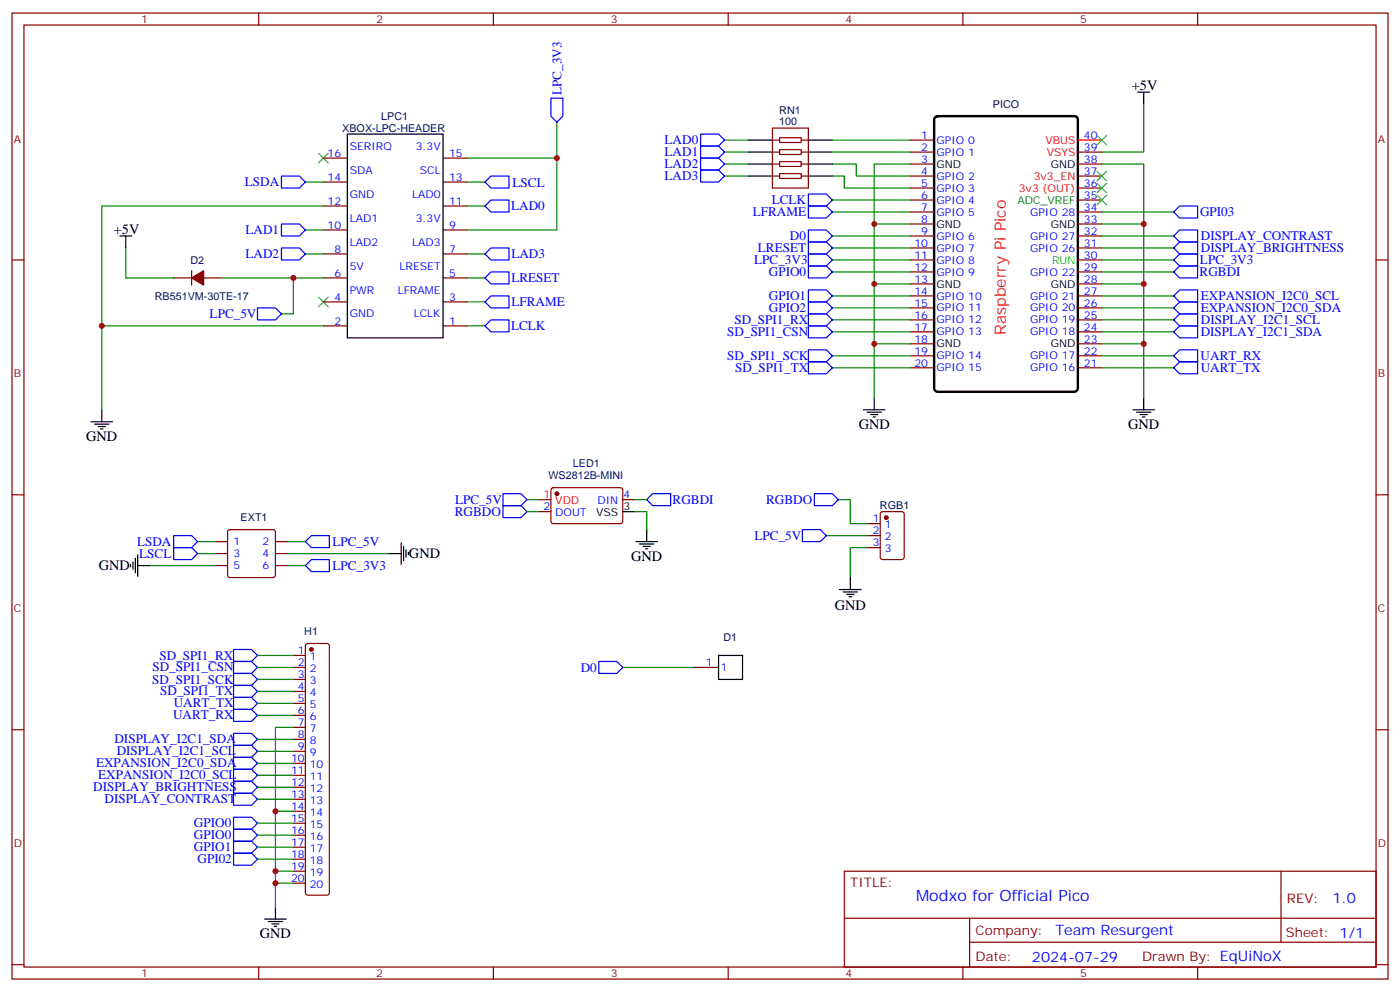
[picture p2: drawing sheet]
<svg xmlns="http://www.w3.org/2000/svg" width="412mm" height="292mm" viewBox="0 0 412 292" stroke-linecap="round" stroke-linejoin="round" font-family="sans-serif">
<g fill="none" stroke="#870000" stroke-width=".35">
<path d="M3.5 3.8h405.4v284.4h-405.4zM7.1 7.4h398.2v277.3h-398.2zM76.2 3.8v3.6M145.3 3.8v3.6M214.5 3.8v3.6M283.6 3.8v3.6M352.8 3.8v3.6M227.5 37.7h10.6v17.7h-10.6zM95.2 53.6h7.1M95.2 46.5h7.1M130.5 53.6h7.1M130.5 46.5h7.1"/>
<path d="M227.5 41.2h2.2M227.5 44.8h2.2M227.5 48.3h2.2M227.5 51.8h2.2M229.7 40.5h6.3v1.4h-6.3zM229.7 44.1h6.3v1.4h-6.3zM229.7 47.6h6.3v1.4h-6.3zM229.7 51.1h6.3v1.4h-6.3zM236 41.2h2.1M236 44.8h2.1M236 48.3h2.1M236 51.8h2.1"/>
<path d="M268.1 41.2h7.1M268.1 44.8h7.1M268.1 48.3h7.1M268.1 51.8h7.1M268.1 55.4h7.1M268.1 58.9h7.1M317.5 44.8h7.1M317.5 48.3h7.1M317.5 51.8h7.1M317.5 55.4h7.1M317.5 58.9h7.1M3.5 76.5h3.6"/>
<path d="M56.4 79.7v4.2M95.2 74.8h7.1M95.2 67.7h7.1M95.2 60.6h7.1M130.5 74.8h7.1M130.5 67.7h7.1M130.5 60.6h7.1M268.1 76.5h7.1M268.1 62.4h7.1M268.1 65.9h7.1M268.1 69.5h7.1M268.1 73h7.1"/>
<path d="M317.5 76.5h7.1M317.5 62.4h7.1M317.5 65.9h7.1M317.5 69.5h7.1M317.5 73h7.1M405.3 76.5h3.6M51.2 81.8h5.2M60 81.8h5.3M95.2 81.8h7.1M95.2 95.9h7.1M95.2 88.9h7.1M130.5 81.8h7.1"/>
<path d="M130.5 95.9h7.1M130.5 88.9h7.1M268.1 80h7.1M268.1 83.6h7.1M268.1 87.1h7.1M268.1 90.6h7.1M268.1 94.2h7.1M268.1 97.7h7.1M317.5 80h7.1M317.5 83.6h7.1M317.5 87.1h7.1M317.5 90.6h7.1"/>
<path d="M317.5 94.2h7.1M317.5 97.7h7.1M268.1 101.2h7.1M268.1 104.7h7.1M268.1 108.3h7.1M317.5 101.2h7.1M317.5 104.7h7.1M317.5 108.3h7.1M3.5 145.7h3.6M63.5 159.4h3.5M67.3 156.1l.4-.2h12.7l.5 .2 .2 .5v12.7l-.2 .5-.5 .2h-12.7l-.5-.2-.2-.5v-12.7zM81.1 159.4h3.6"/>
<path d="M158.7 150.6h3.6M162.5 143.8l.5-.3 20 .1 .4 .7v9.4l-.7 .4h-20l-.4-.7v-9.1zM183.4 147.1h3.6M255.8 154.1h3.5M255.8 157.7h3.5M259.5 150.8l.5-.2h5.6l.7 .4v13l-.4 .7h-5.9l-.7-.5v-12.9zM405.3 145.7h3.6M63.5 162.9h3.5M63.5 166.5h3.5M81.1 162.9h3.6M81.1 166.5h3.6M255.8 161.2h3.5"/>
<path d="M86.4 196.5h3.6M86.4 192.9h3.6M86.4 200h3.6M90.2 189.6l.5-.2h5.6l.5 .2 .2 .5v72.7l-.2 .5-.5 .2h-5.6l-.5-.2-.2-.5v-72.7zM204.6 196.5h7.1M3.5 214.8h3.6M86.4 203.5h3.6M86.4 207h3.6M86.4 210.6h3.6M86.4 214.1h3.6M86.4 217.6h3.6M405.3 214.8h3.6"/>
<path d="M86.4 221.2h3.6M86.4 224.7h3.6M86.4 228.2h3.6M86.4 231.7h3.6M86.4 235.3h3.6M86.4 238.8h3.6M86.4 242.3h3.6M86.4 245.9h3.6M86.4 249.4h3.6M86.4 252.9h3.6M86.4 256.4h3.6M86.4 260h3.6"/>
<path d="M248.7 256.4h156.6v28.3h-156.6zM377.3 256.5v20.8M248.7 270.3h156.5M285.6 277.3h119.6M285.6 270.3v14.1M3.5 284h3.6M76.2 284.7v3.5M145.3 284.7v3.5M214.5 284.7v3.5M283.6 284.7v3.5M352.8 284.7v3.5M405.3 284h3.6"/>
</g>
<g fill="none" stroke="#008700" stroke-width=".35">
<path d="M164 35.9v10.6M336.9 30.7v14.1h-12.3M90 53.6h5.2M137.6 46.5h26.4v21.2h-26.4M137.6 53.6h5.3M213.4 51.8h7.1M213.4 48.3h7.1M213.4 44.8h7.1M213.4 41.2h7.1M245.2 51.8h3.5v3.6h19.4M245.2 48.3h7v3.5h15.9M245.2 44.8h22.9"/>
<path d="M245.2 41.2h22.9M245.2 58.9h22.9M268.1 48.3h-10.6v68.8M324.6 48.3h12.3v68.8M37 73v8.8h14.2M90 74.8h5.2M90 67.7h5.2M95.2 60.6h-65.2v35.3h65.2M137.6 74.8h5.3M137.6 60.6h5.3M245.2 62.4h22.9M245.2 73h22.9"/>
<path d="M245.2 69.5h22.9M245.2 76.5h22.9M257.5 65.9h10.6M324.6 62.4h21.1M324.6 73h21.1M324.6 65.9h12.3M324.6 69.5h21.1M324.6 76.5h21.1M30 95.9v24.7M65.3 81.8h29.9M86.4 81.8v10.6h-3.5M137.6 95.9h5.3"/>
<path d="M137.6 88.9h5.3M137.6 81.8h5.3M245.2 80h22.9M245.2 87.1h22.9M245.2 90.6h22.9M245.2 94.2h22.9M245.2 97.7h22.9M257.5 83.6h10.6M324.6 80h21.1M324.6 83.6h12.3M324.6 87.1h21.1M324.6 90.6h21.1"/>
<path d="M324.6 94.2h21.1M324.6 97.7h21.1M245.2 104.7h22.9M245.2 108.3h22.9M257.5 101.2h10.6M324.6 101.2h12.3M324.6 104.7h21.1M324.6 108.3h21.1M58.2 159.4h5.3M84.7 159.4h5.3M155.2 147.1h3.5M155.2 150.6h3.5"/>
<path d="M187 150.6h3.5v5.3M187 147.1h3.5M243.4 157.7h12.4M246.9 147.1h3.6v7h5.3M44.1 166.5h19.4M58.2 162.9h5.3M84.7 166.5h5.3M84.7 162.9h30M255.8 161.2h-5.3v8.8M75.8 196.5h10.6M75.8 192.9h10.6M75.8 200h10.6"/>
<path d="M183.4 196.5h21.2M75.8 203.5h10.6M75.8 207h10.6M75.8 210.6h10.6M75.8 217.6h10.6M86.4 214.1h-5.3v24.7M75.8 221.2h10.6M75.8 224.7h10.6M75.8 228.2h10.6M75.8 231.7h10.6M75.8 235.3h10.6M86.4 238.8h-5.3v21.2"/>
<path d="M75.8 245.9h10.6M75.8 242.3h10.6M75.8 249.4h10.6M75.8 252.9h10.6M81.1 256.4h5.3M86.4 260h-5.3v7"/>
</g>
<g fill="none" stroke="#00f" stroke-width=".35">
<path d="M162.3 28.9h3.5v5.3l-1.8 1.7-1.7-1.7zM206.4 39.5h5.3l1.7 1.7-1.7 1.8h-5.3zM82.9 51.8h5.3l1.8 1.8-1.8 1.8h-5.3zM142.9 53.6l1.7-1.8h5.3v3.6h-5.3zM206.4 50.1h5.3l1.7 1.7-1.7 1.8h-5.3zM206.4 46.5h5.3l1.7 1.8-1.7 1.8h-5.3zM206.4 43h5.3l1.7 1.8-1.7 1.7h-5.3zM238.1 57.1h5.3l1.8 1.8-1.8 1.7h-5.3zM82.9 73h5.3l1.8 1.8-1.8 1.7h-5.3zM82.9 65.9h5.3l1.8 1.8-1.8 1.8h-5.3zM142.9 74.8l1.7-1.8h5.3v3.5h-5.3zM142.9 60.6l1.7-1.7h5.3v3.5h-5.3z"/>
<path d="M238.1 74.8h5.3l1.8 1.7-1.8 1.8h-5.3zM238.1 67.7h5.3l1.8 1.8-1.8 1.7h-5.3zM238.1 71.2h5.3l1.8 1.8-1.8 1.8h-5.3zM238.1 60.6h5.3l1.8 1.8-1.8 1.8h-5.3zM238.1 78.3h5.3l1.8 1.7-1.8 1.8h-5.3zM345.7 73l1.8-1.8h5.3v3.6h-5.3zM345.7 69.5l1.8-1.8h5.3v3.5h-5.3zM345.7 62.4l1.8-1.8h5.3v3.6h-5.3zM345.7 76.5l1.8-1.7h5.3v3.5h-5.3zM75.8 90.6h5.3l1.8 1.8-1.8 1.8h-5.3zM142.9 95.9l1.7-1.7h5.3v3.5h-5.3zM142.9 88.9l1.7-1.8h5.3v3.5h-5.3z"/>
<path d="M144.6 80h5.3v3.6h-5.3l-1.7-1.8zM238.1 85.3h5.3l1.8 1.8-1.8 1.8h-5.3zM238.1 88.9h5.3l1.8 1.7-1.8 1.8h-5.3zM238.1 92.4h5.3l1.8 1.8-1.8 1.7h-5.3zM238.1 95.9h5.3l1.8 1.8-1.8 1.7h-5.3zM345.7 97.7l1.8-1.8h5.3v3.5h-5.3zM345.7 94.2l1.8-1.8h5.3v3.5h-5.3zM345.7 90.6l1.8-1.7h5.3v3.5h-5.3zM345.7 87.1l1.8-1.8h5.3v3.6h-5.3zM345.7 80l1.8-1.7h5.3v3.5h-5.3zM238.1 103h5.3l1.8 1.7-1.8 1.8h-5.3zM238.1 106.5h5.3l1.8 1.8-1.8 1.7h-5.3z"/>
<path d="M345.7 108.3l1.8-1.8h5.3v3.5h-5.3zM345.7 104.7l1.8-1.7h5.3v3.5h-5.3zM51.2 157.7h5.2l1.8 1.7-1.8 1.8h-5.2zM90 159.4l1.7-1.7h5.3v3.5h-5.3zM148.2 145.3h5.3l1.7 1.8-1.7 1.7h-5.3zM148.2 148.8h5.3l1.7 1.8-1.7 1.8h-5.3zM190.5 147.1l1.8-1.8h5.3v3.5h-5.3zM236.4 155.9h5.3l1.7 1.8-1.7 1.7h-5.3zM239.9 145.3h5.3l1.7 1.8-1.7 1.7h-5.3zM51.2 161.2h5.2l1.8 1.7-1.8 1.8h-5.2zM90 166.5l1.7-1.8h5.3v3.5h-5.3zM68.8 198.2h5.3l1.7 1.8-1.7 1.8h-5.3z"/>
<path d="M68.8 194.7h5.3l1.7 1.8-1.7 1.7h-5.3zM68.8 191.2h5.3l1.7 1.7-1.7 1.8h-5.3zM176.4 194.7h5.3l1.7 1.8-1.7 1.7h-5.3zM68.8 201.8h5.3l1.7 1.7-1.7 1.8h-5.3zM68.8 208.8h5.3l1.7 1.8-1.7 1.7h-5.3zM68.8 205.3h5.3l1.7 1.7-1.7 1.8h-5.3zM68.8 215.9h5.3l1.7 1.7-1.7 1.8h-5.3zM68.8 219.4h5.3l1.7 1.8-1.7 1.7h-5.3zM68.8 222.9h5.3l1.7 1.8-1.7 1.7h-5.3zM68.8 226.4h5.3l1.7 1.8-1.7 1.8h-5.3zM68.8 230h5.3l1.7 1.7-1.7 1.8h-5.3zM68.8 233.5h5.3l1.7 1.8-1.7 1.7h-5.3z"/>
<path d="M68.8 247.6h5.3l1.7 1.8-1.7 1.7h-5.3zM68.8 244.1h5.3l1.7 1.8-1.7 1.7h-5.3zM68.8 240.6h5.3l1.7 1.7-1.7 1.8h-5.3zM68.8 251.1h5.3l1.7 1.8-1.7 1.8h-5.3z"/>
</g>
<g fill="none" stroke="#000" stroke-width=".35">
<path d="M102.3 39.5h28.2v59.9h-28.2zM335.1 27.1h3.6M336.9 27.1v3.6M220.5 41.2h7M220.5 44.8h7M220.5 48.3h7M220.5 51.8h7M238.1 41.2h7.1M238.1 44.8h7.1M238.1 48.3h7.1M238.1 51.8h7.1M35.3 69.5h3.5"/>
<path d="M37 69.5v3.5M257.5 117.1v3.5M336.9 117.1v3.5M26.8 124.1h6.4M27.9 124.8h4.2M28.9 125.6h2.1M29.6 126.3h.7M30 120.6v3.5M254.4 120.6h6.3M255.4 121.3h4.2M256.5 122h2.1M257.2 122.7h.7"/>
<path d="M333.7 120.6h6.4M334.8 121.3h4.2M335.8 122h2.2M336.5 122.7h.8M118.2 159.8v6.3M183.4 150.6h3.6M187.3 159.4h6.4M190.5 155.9v3.5M38.5 166.1v.7M39.2 165.4v2.1M39.9 164.4v4.2M40.6 166.5h3.5"/>
<path d="M40.6 163.3v6.4M114.7 162.9h3.5M118.9 160.8v4.3M119.6 161.9v2.1M120.3 162.6v.7M188.4 160.1h4.2M189.4 160.8h2.2M190.1 161.5h.8M247.3 173.5h6.3M248.4 174.2h4.2M249.4 174.9h2.1M250.1 175.6h.7"/>
<path d="M250.5 170v3.5M211.7 192.9h7v7.1h-7zM78 270.5h6.3M79 271.3h4.3M80.1 272h2.1M80.8 272.7h.7M81.1 267v3.5"/>
</g>
<g fill="#870000" stroke="#870000" stroke-width=".35">
<path d="M56.4 81.8l3.6-2.1v4.2z"/>
<circle cx="261.1" cy="152.4" r=".53"/>
<circle cx="91.7" cy="191.2" r=".53"/>
<circle cx="164" cy="145.3" r=".53"/>
</g>
<path d="M275.4 34.6l.8-.4h40.2l.7 .2 .3 .5 .1 79.4-.2 .6-.6 .4h-40.5l-.6-.2-.4-.5v-79.4z" fill="none" stroke="#000" stroke-width=".71"/>
<path d="M317.5 41.2h7.1M158.7 147.1h3.6" fill="none" stroke="#f00" stroke-width=".35"/>
<path d="M323.1 39.8l2.9 2.9M326 39.8l-2.9 2.9M93.8 45.1l2.9 2.8M96.7 45.1l-2.9 2.8M323.1 50.4l2.9 2.8M323.1 53.9l2.9 2.9M323.1 57.5l2.9 2.8M326 50.4l-2.9 2.8M326 53.9l-2.9 2.9M326 57.5l-2.9 2.8M93.8 87.5l2.9 2.8M96.7 87.5l-2.9 2.8" fill="none" stroke="#3c3" stroke-width=".35"/>
<g fill="#c00">
<circle cx="164" cy="46.5" r=".88"/>
<circle cx="86.4" cy="81.8" r=".88"/>
<circle cx="30" cy="95.9" r=".88"/>
<circle cx="257.5" cy="101.2" r=".88"/>
<circle cx="257.5" cy="83.6" r=".88"/>
<circle cx="257.5" cy="65.9" r=".88"/>
<circle cx="336.9" cy="65.9" r=".88"/>
<circle cx="336.9" cy="83.6" r=".88"/>
<circle cx="336.9" cy="101.2" r=".88"/>
<circle cx="81.1" cy="260" r=".88"/>
<circle cx="81.1" cy="238.8" r=".88"/>
<circle cx="81.1" cy="256.4" r=".88"/>
</g>
<text font-size="4.6" fill="#f00" x="296.3" y="98.7" transform="rotate(-90 296.3 98.7)">Raspberry Pi Pico</text>
<text font-size="4.6" fill="#00f" x="269.9" y="265.3">Modxo for Official Pico</text>
<g font-size="4.2">
<text x="333.4" y="26.4">+5V</text>
<text x="33.5" y="68.8">+5V</text>
<text x="25.4" y="129.8">GND</text>
<text x="252.9" y="126.3">GND</text>
<text x="332.3" y="126.3">GND</text>
<text x="29.1" y="167.9">GND</text>
<text x="120.5" y="164.3">GND</text>
<text x="185.9" y="165.1">GND</text>
<text x="245.9" y="179.6">GND</text>
<text x="76.6" y="276.2">GND</text>
</g>
<g font-size="4.2" fill="#00f">
<text x="392.5" y="265.7">1.0</text>
<text x="310.9" y="275.3">Team Resurgent</text>
<text x="304" y="283.1">2024-07-29</text>
</g>
<g font-size="3.9" fill="#00f">
<text x="165.4" y="27.9" transform="rotate(-90 165.4 27.9)">LPC_3V3</text>
<text x="195.8" y="46">LAD1</text>
<text x="195.8" y="42.5">LAD0</text>
<text x="195.8" y="53.1">LAD3</text>
<text x="195.8" y="49.6">LAD2</text>
<text x="72.1" y="54.9">LSDA</text>
<text x="151" y="55">LSCL</text>
<text x="150.6" y="61.8">LAD0</text>
<text x="221.7" y="63.7">LFRAME</text>
<text x="227.3" y="60.1">LCLK</text>
<text x="353.5" y="63.7">GPI03</text>
<text x="72.3" y="68.9">LAD1</text>
<text x="232.7" y="70.7">D0</text>
<text x="353.7" y="70.8">DISPLAY_CONTRAST</text>
<text x="72.3" y="75.9">LAD2</text>
<text x="150.6" y="76">LAD3</text>
<text x="222.2" y="77.7">LPC_3V3</text>
<text x="223.3" y="74.2">LRESET</text>
<text x="353.5" y="77.9">LPC_3V3</text>
<text x="353.7" y="74.3">DISPLAY_BRIGHTNESS</text>
<text x="150.6" y="83">LRESET</text>
<text x="226.5" y="81.3">GPIO0</text>
<text x="353.4" y="81.4">RGBDI</text>
<text x="226.5" y="88.3">GPIO1</text>
<text x="353.7" y="88.4">EXPANSION_I2C0_SCL</text>
<text x="61.8" y="93.6">LPC_5V</text>
<text x="150.6" y="90.1">LFRAME</text>
<text x="216.3" y="95.4">SD_SPI1_RX</text>
<text x="226.5" y="91.9">GPIO2</text>
<text x="353.7" y="91.9">EXPANSION_I2C0_SDA</text>
<text x="353.7" y="95.5">DISPLAY_I2C1_SCL</text>
<text x="150.5" y="97.1">LCLK</text>
<text x="214.2" y="98.8">SD_SPI1_CSN</text>
<text x="353.7" y="99">DISPLAY_I2C1_SDA</text>
<text x="214.2" y="106">SD_SPI1_SCK</text>
<text x="353.7" y="106.1">UART_RX</text>
<text x="216.5" y="109.4">SD_SPI1_TX</text>
<text x="353.7" y="109.6">UART_TX</text>
<text x="134.1" y="148.3">LPC_5V</text>
<text x="198.1" y="148.4">RGBDI</text>
<text x="225.7" y="148.3">RGBDO</text>
<text x="134" y="151.8">RGBDO</text>
<text x="40.4" y="160.7">LSDA</text>
<text x="97.9" y="160.7">LPC_5V</text>
<text x="222.3" y="158.9">LPC_5V</text>
<text x="41" y="164.2">LSCL</text>
<text x="98" y="167.8">LPC_3V3</text>
<text x="44.9" y="197.6">SD_SPI1_CSN</text>
<text x="47" y="194.2">SD_SPI1_RX</text>
<text x="171.1" y="197.7">D0</text>
<text x="44.9" y="201.3">SD_SPI1_SCK</text>
<text x="47.2" y="204.7">SD_SPI1_TX</text>
<text x="51.2" y="208.3">UART_TX</text>
<text x="51" y="211.8">UART_RX</text>
<text x="33.7" y="218.8">DISPLAY_I2C1_SDA</text>
<text x="28.3" y="225.9">EXPANSION_I2C0_SDA</text>
<text x="34.4" y="222.4">DISPLAY_I2C1_SCL</text>
<text x="27.5" y="232.9">DISPLAY_BRIGHTNESS</text>
<text x="28.9" y="229.4">EXPANSION_I2C0_SCL</text>
<text x="30.8" y="236.5">DISPLAY_CONTRAST</text>
<text x="57.1" y="243.6">GPIO0</text>
<text x="57.1" y="250.6">GPIO1</text>
<text x="57.1" y="247.1">GPIO0</text>
<text x="58.2" y="254.1">GPI02</text>
</g>
<g font-size="3.9" fill="#800">
<text x="250.5" y="261">TITLE:</text>
<text x="379.1" y="265.7">REV:</text>
<text x="287.4" y="275.2">Company:</text>
<text x="378.7" y="275.8">Sheet: 1/1</text>
<text x="287.4" y="282.9">Date:</text>
<text x="336.4" y="283">Drawn By: EqUiNoX</text>
</g>
<g font-size="3.2" fill="#800">
<text x="41.6" y="6.8">1</text>
<text x="110.8" y="6.8">2</text>
<text x="179.9" y="6.8">3</text>
<text x="249.1" y="6.8">4</text>
<text x="318.2" y="6.8">5</text>
<text x="4.1" y="41.9">A</text>
<text x="405.9" y="41.9">A</text>
<text x="4.1" y="111.1">B</text>
<text x="405.9" y="111.1">B</text>
<text x="4.1" y="180.2">C</text>
<text x="405.9" y="180.2">C</text>
<text x="4.1" y="249.4">D</text>
<text x="405.9" y="249.4">D</text>
<text x="41.6" y="287.7">1</text>
<text x="110.8" y="287.7">2</text>
<text x="179.9" y="287.7">3</text>
<text x="249.1" y="287.7">4</text>
<text x="318.2" y="287.7">5</text>
</g>
<g font-size="3.2" fill="#000080">
<text x="112.3" y="35.4">LPC1</text>
<text x="229.5" y="33.5">RN1</text>
<text x="292.5" y="31.8">PICO</text>
<text x="100.8" y="38.8">XBOX-LPC-HEADER</text>
<text x="229.5" y="36.7">100</text>
<text x="56.1" y="77.6">D2</text>
<text x="45.6" y="88.2">RB551VM-30TE-17</text>
<text x="168.7" y="137.6">LED1</text>
<text x="161.5" y="141.1">WS2812B-MINI</text>
<text x="259.2" y="150">RGB1</text>
<text x="70.9" y="153.5">EXT1</text>
<text x="89.6" y="187">H1</text>
<text x="213.1" y="188.8">D1</text>
</g>
<g font-size="3.2" fill="#00f">
<text x="271.4" y="40.9">1</text>
<text x="319.3" y="40.9">40</text>
<text x="96.5" y="46.2">16</text>
<text x="103" y="44.1">SERIRQ</text>
<text x="122.5" y="44.1">3.3V</text>
<text x="132.3" y="46.2">15</text>
<text x="271.4" y="44.4">2</text>
<text x="271.4" y="47.9">3</text>
<text x="275.9" y="42.3">GPIO 0</text>
<text x="275.9" y="45.8">GPIO 1</text>
<text x="319.3" y="47.9">38</text>
<text x="319.3" y="44.4">39</text>
<text x="96.5" y="53.2">14</text>
<text x="103" y="51.1">SDA</text>
<text x="123.7" y="51.1">SCL</text>
<text x="132.3" y="53.2">13</text>
<text x="271.4" y="51.5">4</text>
<text x="275.9" y="52.9">GPIO 2</text>
<text x="319.3" y="51.5">37</text>
<text x="103" y="58.2">GND</text>
<text x="121.4" y="58.2">LAD0</text>
<text x="271.4" y="55">5</text>
<text x="271.4" y="58.5">6</text>
<text x="275.9" y="56.4">GPIO 3</text>
<text x="275.9" y="59.9">GPIO 4</text>
<text x="319.3" y="58.5">35</text>
<text x="319.3" y="55">36</text>
<text x="96.5" y="60.3">12</text>
<text x="103" y="65.2">LAD1</text>
<text x="122.5" y="65.2">3.3V</text>
<text x="132.3" y="60.3">11</text>
<text x="271.4" y="62.1">7</text>
<text x="271.4" y="65.6">8</text>
<text x="275.9" y="63.5">GPIO 5</text>
<text x="303.4" y="63.5">GPIO 28</text>
<text x="319.3" y="65.6">33</text>
<text x="319.3" y="62.1">34</text>
<text x="96.5" y="67.3">10</text>
<text x="132.3" y="67.3">9</text>
<text x="271.4" y="69.1">9</text>
<text x="275.9" y="70.5">GPIO 6</text>
<text x="303.4" y="70.5">GPIO 27</text>
<text x="319.3" y="69.1">32</text>
<text x="98.5" y="74.4">8</text>
<text x="103" y="72.3">LAD2</text>
<text x="121.4" y="72.3">LAD3</text>
<text x="132.3" y="74.4">7</text>
<text x="269.4" y="72.6">10</text>
<text x="269.4" y="76.2">11</text>
<text x="275.9" y="74">GPIO 7</text>
<text x="275.9" y="77.6">GPIO 8</text>
<text x="303.4" y="74">GPIO 26</text>
<text x="319.3" y="76.2">30</text>
<text x="319.3" y="72.6">31</text>
<text x="98.5" y="81.5">6</text>
<text x="103" y="79.3">5V</text>
<text x="117.7" y="79.3">LRESET</text>
<text x="132.3" y="81.5">5</text>
<text x="269.4" y="79.7">12</text>
<text x="269.4" y="83.2">13</text>
<text x="275.9" y="81.1">GPIO 9</text>
<text x="303.4" y="81.1">GPIO 22</text>
<text x="319.3" y="83.2">28</text>
<text x="319.3" y="79.7">29</text>
<text x="98.5" y="88.5">4</text>
<text x="103" y="86.4">PWR</text>
<text x="117.2" y="86.4">LFRAME</text>
<text x="132.3" y="88.5">3</text>
<text x="269.4" y="86.7">14</text>
<text x="275.9" y="88.2">GPIO 10</text>
<text x="303.4" y="88.2">GPIO 21</text>
<text x="319.3" y="86.7">27</text>
<text x="98.5" y="95.6">2</text>
<text x="103" y="93.5">GND</text>
<text x="121.9" y="93.5">LCLK</text>
<text x="132.3" y="95.6">1</text>
<text x="269.4" y="90.3">15</text>
<text x="269.4" y="93.8">16</text>
<text x="275.9" y="91.7">GPIO 11</text>
<text x="275.9" y="95.2">GPIO 12</text>
<text x="303.4" y="95.2">GPIO 19</text>
<text x="303.4" y="91.7">GPIO 20</text>
<text x="319.3" y="93.8">25</text>
<text x="319.3" y="90.3">26</text>
<text x="269.4" y="97.3">17</text>
<text x="269.4" y="100.9">18</text>
<text x="275.9" y="98.7">GPIO 13</text>
<text x="303.4" y="98.7">GPIO 18</text>
<text x="319.3" y="100.9">23</text>
<text x="319.3" y="97.3">24</text>
<text x="269.4" y="104.4">19</text>
<text x="269.4" y="107.9">20</text>
<text x="275.9" y="105.8">GPIO 14</text>
<text x="303.4" y="105.8">GPIO 17</text>
<text x="319.3" y="107.9">21</text>
<text x="319.3" y="104.4">22</text>
<text x="275.9" y="109.3">GPIO 15</text>
<text x="303.4" y="109.3">GPIO 16</text>
<text x="176" y="148.5">DIN</text>
<text x="183.6" y="146.7">4</text>
<text x="160.1" y="150.2">2</text>
<text x="163.6" y="152">DOUT</text>
<text x="257.1" y="153.8">1</text>
<text x="260.6" y="155.5">1</text>
<text x="68.8" y="160.5">1</text>
<text x="77.4" y="160.5">2</text>
<text x="257.1" y="157.3">2</text>
<text x="257.1" y="160.8">3</text>
<text x="260.6" y="159.1">2</text>
<text x="68.8" y="164">3</text>
<text x="68.8" y="167.5">5</text>
<text x="77.4" y="164">4</text>
<text x="77.4" y="167.5">6</text>
<text x="260.6" y="162.6">3</text>
<text x="87.8" y="192.6">1</text>
<text x="87.8" y="196.1">2</text>
<text x="91.3" y="194.3">1</text>
<text x="91.3" y="197.9">2</text>
<text x="207.9" y="196.1">1</text>
<text x="212.4" y="197.5">1</text>
<text x="87.8" y="199.6">3</text>
<text x="87.8" y="203.2">4</text>
<text x="91.3" y="201.4">3</text>
<text x="87.8" y="206.7">5</text>
<text x="91.3" y="204.9">4</text>
<text x="91.3" y="208.5">5</text>
<text x="87.8" y="210.2">6</text>
<text x="87.8" y="213.7">7</text>
<text x="91.3" y="212">6</text>
<text x="91.3" y="215.5">7</text>
<text x="87.8" y="217.3">8</text>
<text x="87.8" y="220.8">9</text>
<text x="91.3" y="219">8</text>
<text x="85.7" y="224.3">10</text>
<text x="85.7" y="227.9">11</text>
<text x="91.3" y="222.6">9</text>
<text x="91.3" y="226.1">10</text>
<text x="85.7" y="231.4">12</text>
<text x="91.3" y="229.6">11</text>
<text x="91.3" y="233.2">12</text>
<text x="85.7" y="234.9">13</text>
<text x="85.7" y="238.4">14</text>
<text x="91.3" y="236.7">13</text>
<text x="85.7" y="242">15</text>
<text x="85.7" y="245.5">16</text>
<text x="91.3" y="240.2">14</text>
<text x="91.3" y="243.7">15</text>
<text x="85.7" y="249">17</text>
<text x="91.3" y="247.3">16</text>
<text x="91.3" y="250.8">17</text>
<text x="85.7" y="252.6">18</text>
<text x="85.7" y="256.1">19</text>
<text x="91.3" y="254.3">18</text>
<text x="91.3" y="257.8">19</text>
<text x="85.7" y="259.6">20</text>
<text x="91.3" y="261.4">20</text>
</g>
<g font-size="3.2" fill="#f00">
<text x="308" y="42.3">VBUS</text>
<text x="308.3" y="45.8">VSYS</text>
<text x="304.5" y="52.9">3v3_EN</text>
<text x="300.1" y="56.4">3v3 (OUT)</text>
<text x="160.1" y="146.7">1</text>
<text x="163.6" y="148.5">VDD</text>
</g>
<g font-size="3.2">
<text x="275.9" y="49.4">GND</text>
<text x="309.5" y="49.4">GND</text>
<text x="275.9" y="67">GND</text>
<text x="309.5" y="67">GND</text>
<text x="275.9" y="84.6">GND</text>
<text x="309.5" y="84.6">GND</text>
<text x="275.9" y="102.3">GND</text>
<text x="309.5" y="102.3">GND</text>
<text x="175.6" y="152">VSS</text>
<text x="183.6" y="150.2">3</text>
</g>
<text font-size="3.2" fill="#060" x="299.7" y="59.9">ADC_VREF</text>
<text font-size="3.2" fill="#0f0" x="309.9" y="77.6">RUN</text>
</svg>
